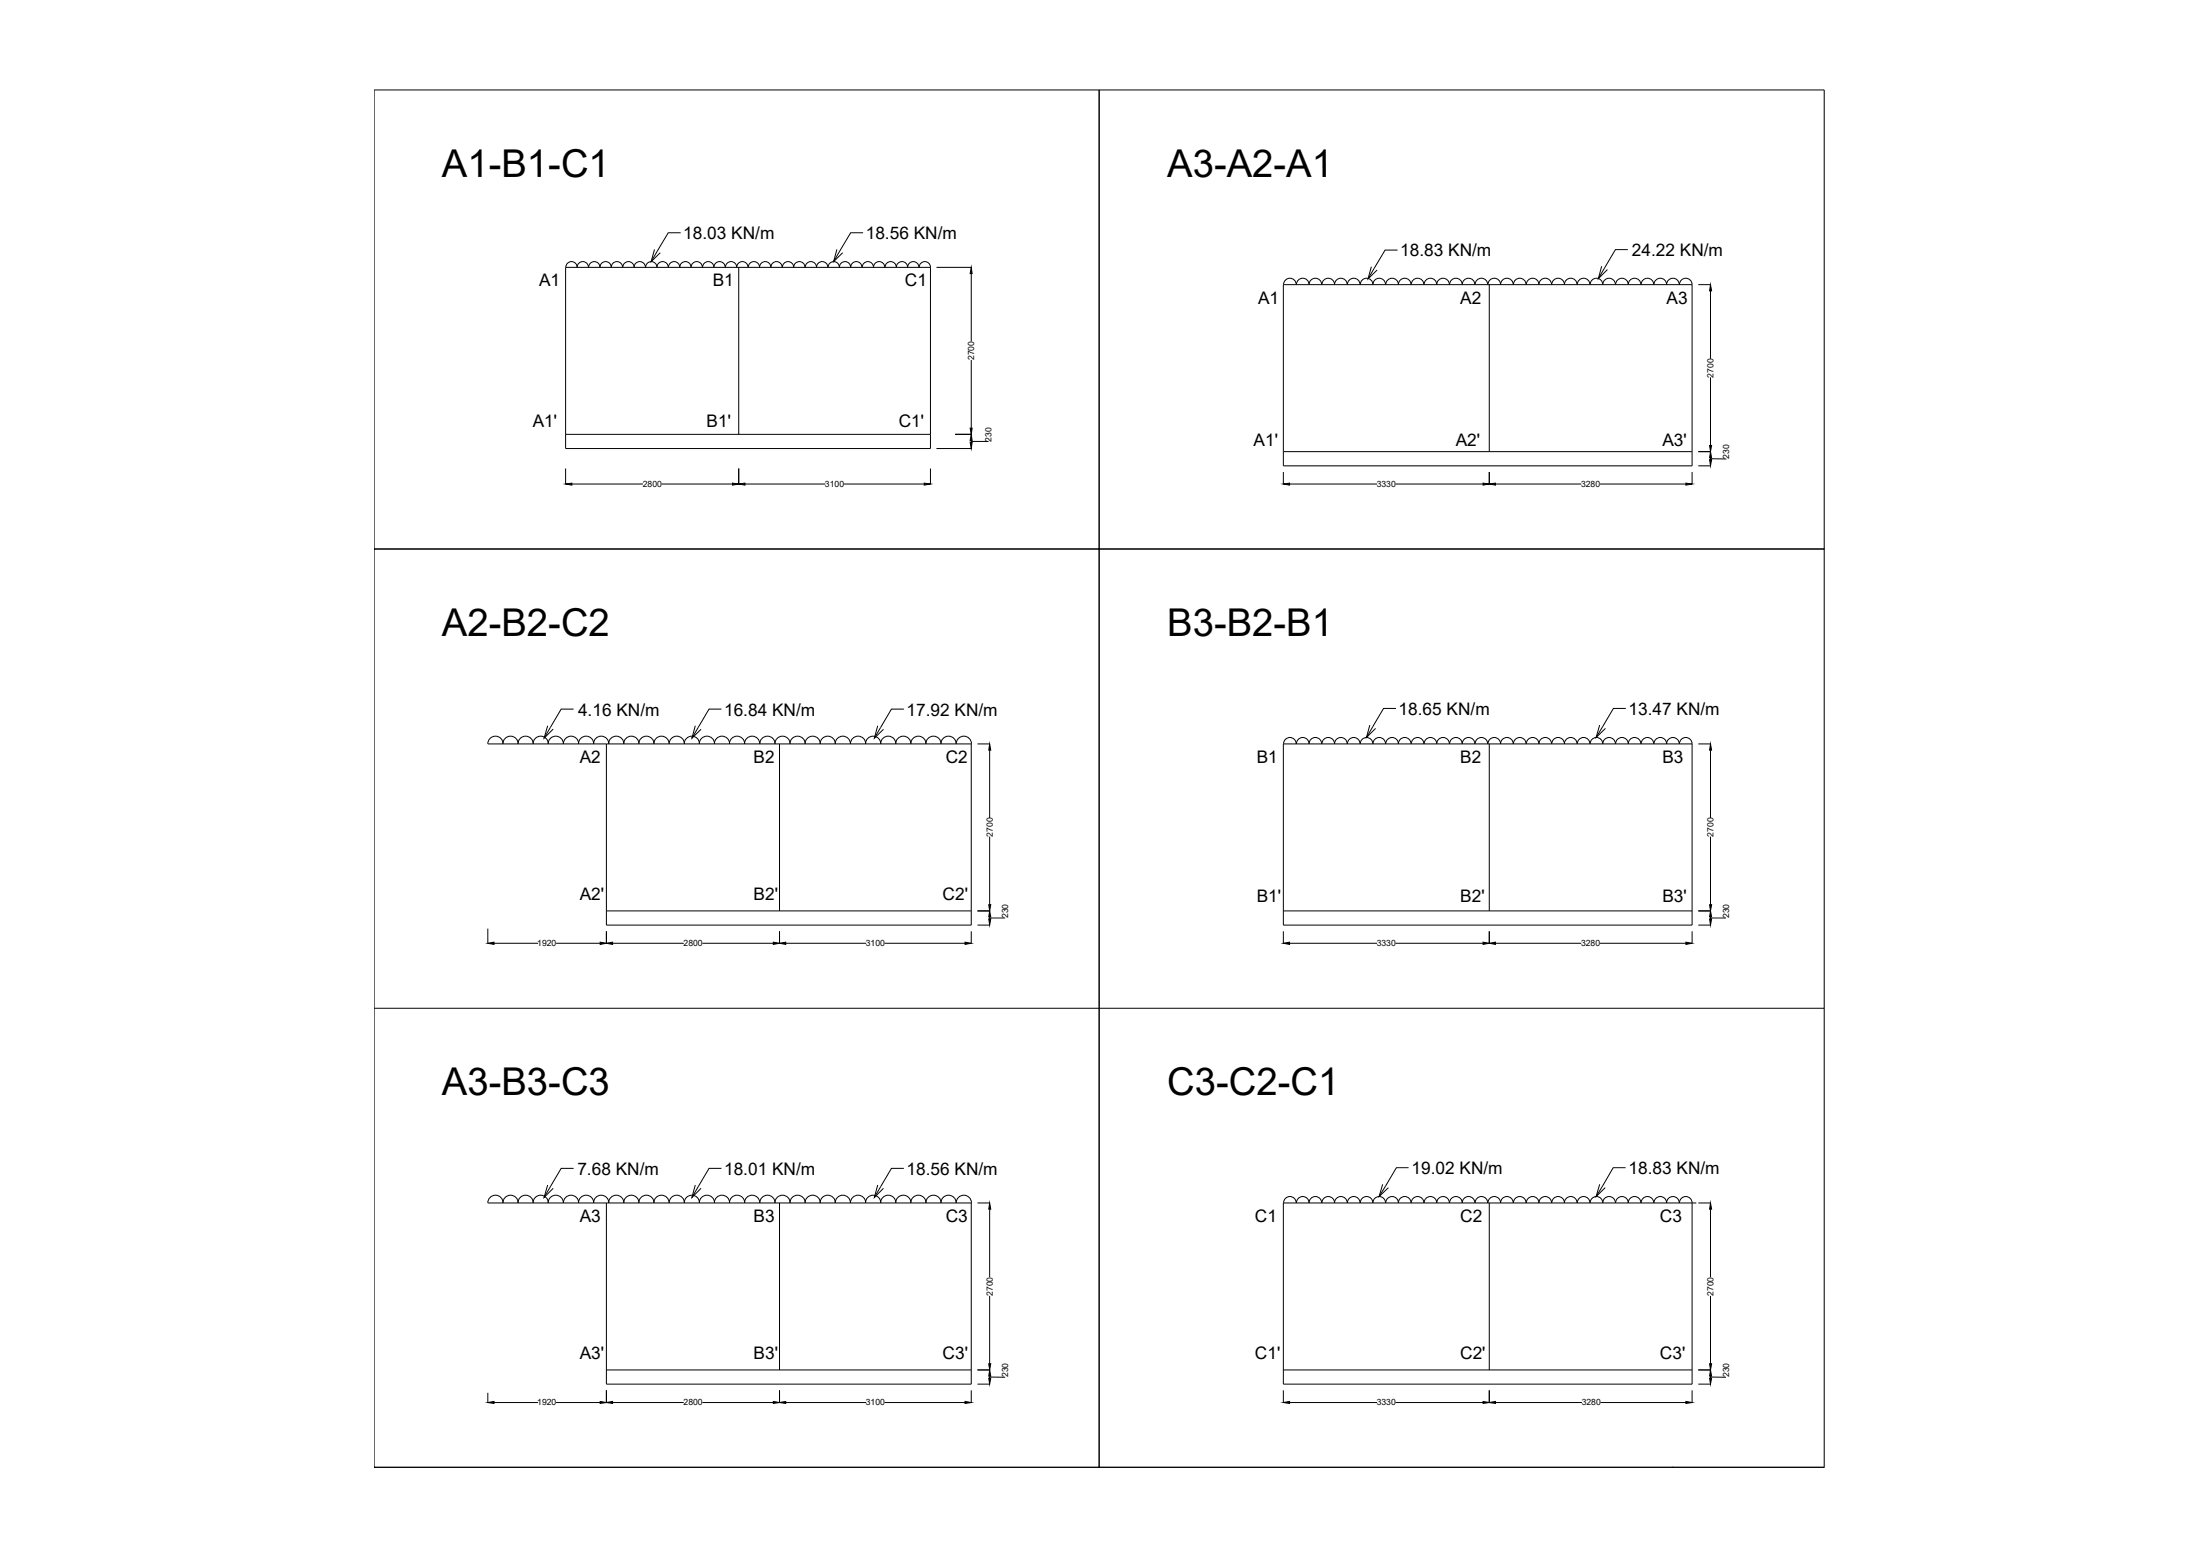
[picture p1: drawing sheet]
<svg xmlns="http://www.w3.org/2000/svg" width="420mm" height="297mm" viewBox="0 0 420 297" stroke-linecap="round" stroke-linejoin="round" font-family="sans-serif">
<!-- layer: 0 -->
<g fill="none" stroke="#000" stroke-width=".19">
<path d="M71.4 17.2h277v87.6h-138.5v-87.6v87.6h-138.5zM108 51h69.7v34.6h-69.7zM108.1 51a1.08 1.08 0 0 1 1-1.1 1.08 1.08 0 0 1 1.1 1.1 1.08 1.08 0 0 1 1.1-1.1 1.08 1.08 0 0 1 1.1 1.1M112.4 51a1.08 1.08 0 0 1 1.1-1.1 1.08 1.08 0 0 1 1.1 1.1 1.08 1.08 0 0 1 1.1-1.1 1.08 1.08 0 0 1 1 1.1 1.08 1.08 0 0 1 1.1-1.1 1.08 1.08 0 0 1 1.1 1.1M118.9 51a1.08 1.08 0 0 1 1.1-1.1 1.08 1.08 0 0 1 1.1 1.1 1.08 1.08 0 0 1 1.1-1.1 1.08 1.08 0 0 1 1.1 1.1M123.3 51a1.08 1.08 0 0 1 1.1-1.1 1.08 1.08 0 0 1 1.1 1.1 1.08 1.08 0 0 1 1-1.1 1.08 1.08 0 0 1 1.1 1.1M125 47.6l-.6 2.3 1.7-1.7M127.7 51a1.08 1.08 0 0 1 1-1.1 1.08 1.08 0 0 1 1.1 1.1 1.08 1.08 0 0 1 1.1-1.1 1.08 1.08 0 0 1 1.1 1.1 1.08 1.08 0 0 1 1.1-1.1 1.08 1.08 0 0 1 1 1.1M130 44.4h-2.4l-3.2 5.5M134.2 51a1.08 1.08 0 0 1 1.1-1.1 1.08 1.08 0 0 1 1 1.1 1.08 1.08 0 0 1 1.1-1.1 1.08 1.08 0 0 1 1.1 1.1M138.5 51a1.08 1.08 0 0 1 1.1-1.1 1.08 1.08 0 0 1 1.1 1.1 1.08 1.08 0 0 1 1.1-1.1 1.08 1.08 0 0 1 1.1 1.1M141.1 51v31.9"/>
<path d="M142.9 51a1.08 1.08 0 0 1 1.1-1.1 1.08 1.08 0 0 1 1.1 1.1 1.08 1.08 0 0 1 1-1.1 1.08 1.08 0 0 1 1.1 1.1 1.08 1.08 0 0 1 1.1-1.1 1.08 1.08 0 0 1 1.1 1.1M149.4 51a1.08 1.08 0 0 1 1.1-1.1 1.08 1.08 0 0 1 1.1 1.1 1.08 1.08 0 0 1 1.1-1.1 1.08 1.08 0 0 1 1 1.1M153.8 51a1.08 1.08 0 0 1 1.1-1.1 1.08 1.08 0 0 1 1 1.1 1.08 1.08 0 0 1 1.1-1.1 1.08 1.08 0 0 1 1.1 1.1M158.1 51a1.08 1.08 0 0 1 1.1-1.1 1.08 1.08 0 0 1 1.1 1.1 1.08 1.08 0 0 1 1.1-1.1 1.08 1.08 0 0 1 1.1 1.1 1.08 1.08 0 0 1 1-1.1 1.08 1.08 0 0 1 1.1 1.1M159.8 47.6l-.6 2.3 1.7-1.7M164.7 51a1.08 1.08 0 0 1 1-1.1 1.08 1.08 0 0 1 1.1 1.1 1.08 1.08 0 0 1 1.1-1.1 1.08 1.08 0 0 1 1.1 1.1M164.8 44.4h-2.3l-3.3 5.5M169 51a1.08 1.08 0 0 1 1.1-1.1 1.08 1.08 0 0 1 1.1 1.1 1.08 1.08 0 0 1 1.1-1.1 1.08 1.08 0 0 1 1 1.1 1.08 1.08 0 0 1 1.1-1.1 1.08 1.08 0 0 1 1.1 1.1M175.5 51a1.08 1.08 0 0 1 1.1-1.1 1.08 1.08 0 0 1 1.1 1.1M178.8 51h6.7M185.5 52.2v13M245.1 54.3h78.1v34.6h-78.1z"/>
<path d="M245.1 54.3a1.21 1.21 0 0 1 1.2-1.2 1.21 1.21 0 0 1 1.3 1.2M247.6 54.3a1.21 1.21 0 0 1 1.2-1.2 1.21 1.21 0 0 1 1.2 1.2 1.21 1.21 0 0 1 1.2-1.2 1.21 1.21 0 0 1 1.2 1.2M252.5 54.3a1.21 1.21 0 0 1 1.2-1.2 1.21 1.21 0 0 1 1.2 1.2 1.21 1.21 0 0 1 1.2-1.2 1.21 1.21 0 0 1 1.2 1.2M257.3 54.3a1.21 1.21 0 0 1 1.2-1.2 1.21 1.21 0 0 1 1.2 1.2M259.8 54.3a1.21 1.21 0 0 1 1.2-1.2 1.21 1.21 0 0 1 1.2 1.2 1.21 1.21 0 0 1 1.2-1.2 1.21 1.21 0 0 1 1.2 1.2M261.9 50.9l-.6 2.3 1.7-1.7M264.7 54.3a1.21 1.21 0 0 1 1.2-1.2 1.21 1.21 0 0 1 1.2 1.2 1.21 1.21 0 0 1 1.2-1.2 1.21 1.21 0 0 1 1.2 1.2M266.9 47.7h-2.4l-3.2 5.5M269.5 54.3a1.21 1.21 0 0 1 1.2-1.2 1.21 1.21 0 0 1 1.2 1.2 1.23 1.23 0 0 1 1.3-1.2 1.23 1.23 0 0 1 1.2 1.2 1.21 1.21 0 0 1 1.2-1.2 1.21 1.21 0 0 1 1.2 1.2 1.23 1.23 0 0 1 1.2-1.2 1.23 1.23 0 0 1 1.3 1.2 1.21 1.21 0 0 1 1.2-1.2 1.21 1.21 0 0 1 1.2 1.2M281.7 54.3a1.21 1.21 0 0 1 1.2-1.2 1.21 1.21 0 0 1 1.2 1.2M284.2 54.3a1.21 1.21 0 0 1 1.2-1.2 1.21 1.21 0 0 1 1.2 1.2 1.21 1.21 0 0 1 1.2-1.2 1.21 1.21 0 0 1 1.2 1.2M284.4 54.3v31.9"/>
<path d="M289 54.3a1.21 1.21 0 0 1 1.2-1.2 1.21 1.21 0 0 1 1.3 1.2M291.5 54.3a1.21 1.21 0 0 1 1.2-1.2 1.21 1.21 0 0 1 1.2 1.2 1.21 1.21 0 0 1 1.2-1.2 1.21 1.21 0 0 1 1.2 1.2M296.4 54.3a1.21 1.21 0 0 1 1.2-1.2 1.21 1.21 0 0 1 1.2 1.2 1.21 1.21 0 0 1 1.2-1.2 1.21 1.21 0 0 1 1.2 1.2M301.2 54.3a1.21 1.21 0 0 1 1.2-1.2 1.21 1.21 0 0 1 1.2 1.2M303.7 54.3a1.21 1.21 0 0 1 1.2-1.2 1.21 1.21 0 0 1 1.2 1.2 1.21 1.21 0 0 1 1.2-1.2 1.21 1.21 0 0 1 1.2 1.2 1.23 1.23 0 0 1 1.2-1.2 1.23 1.23 0 0 1 1.3 1.2 1.21 1.21 0 0 1 1.2-1.2 1.21 1.21 0 0 1 1.2 1.2 1.23 1.23 0 0 1 1.2-1.2 1.23 1.23 0 0 1 1.2 1.2M305.9 50.8l-.6 2.4 1.7-1.7M310.9 47.7h-2.4l-3.2 5.5M315.9 54.3a1.21 1.21 0 0 1 1.2-1.2 1.21 1.21 0 0 1 1.2 1.2 1.21 1.21 0 0 1 1.2-1.2 1.21 1.21 0 0 1 1.2 1.2M320.7 54.3a1.21 1.21 0 0 1 1.3-1.2 1.21 1.21 0 0 1 1.2 1.2M324.3 54.3h2.4M326.7 55.5v13M185.5 68.7v13"/>
<path d="M326.7 72v13M108 89.4v3M108 82.9h69.7M109.2 92.4h13.6M126.4 92.4h13.5M141.1 89.4v3M142.3 92.4h15.3M161.1 92.4h15.4M177.7 89.4v3M178.8 85.6h6.7M182.4 82.9h3.1M185.5 84.1v.3"/>
<path d="M185.5 84.3h3.3M245.1 90.1v2.3M245.1 86.2h78.1M246.3 92.4h16.7M266.5 92.4h16.7M284.4 90.1v2.3M285.6 92.4h16.4M305.5 92.4h16.5M323.2 90.1v2.3M324.3 88.9h2.4M324.3 86.2h2.4M326.7 87.6h2.9"/>
<path d="M326.7 87.4v.3M71.4 104.8h138.5v175.3h-138.5zM209.9 104.8h138.5v175.3h-138.5zM104.6 138.5l-.7 2.4 1.7-1.7M109.5 135.4h-2.3l-3.3 5.5M132.8 138.5l-.6 2.4 1.7-1.7M137.8 135.4h-2.4l-3.2 5.5M167.6 138.5l-.6 2.4 1.7-1.7M172.6 135.4h-2.3l-3.3 5.5M261.6 138.4l-.6 2.4 1.7-1.7M266.6 135.2h-2.4l-3.2 5.6M305.5 138.4l-.7 2.4 1.8-1.7"/>
<path d="M310.5 135.2h-2.4l-3.3 5.6M98.9 142a1.46 1.46 0 0 1 1.5-1.5 1.46 1.46 0 0 1 1.4 1.5M99 142a1.44 1.44 0 0 0-1.5-1.5 1.44 1.44 0 0 0-1.4 1.5 1.46 1.46 0 0 0-1.5-1.5 1.46 1.46 0 0 0-1.4 1.5h92.3v34.6h-69.7v-34.6M101.8 142a1.46 1.46 0 0 1 1.5-1.5 1.46 1.46 0 0 1 1.4 1.5M104.7 142a1.46 1.46 0 0 1 1.4-1.5 1.46 1.46 0 0 1 1.5 1.5 1.46 1.46 0 0 1 1.5-1.5 1.46 1.46 0 0 1 1.4 1.5M110.5 142a1.46 1.46 0 0 1 1.4-1.5 1.46 1.46 0 0 1 1.5 1.5M113.4 142a1.46 1.46 0 0 1 1.4-1.5 1.46 1.46 0 0 1 1.5 1.5M116.2 142a1.46 1.46 0 0 1 1.5-1.5 1.46 1.46 0 0 1 1.5 1.5M119.1 142a1.46 1.46 0 0 1 1.5-1.5 1.46 1.46 0 0 1 1.4 1.5M122 142a1.46 1.46 0 0 1 1.5-1.5 1.46 1.46 0 0 1 1.4 1.5M124.9 142a1.46 1.46 0 0 1 1.4-1.5 1.46 1.46 0 0 1 1.5 1.5 1.46 1.46 0 0 1 1.5-1.5 1.46 1.46 0 0 1 1.4 1.5M130.7 142a1.46 1.46 0 0 1 1.4-1.5 1.46 1.46 0 0 1 1.5 1.5"/>
<path d="M133.5 142a1.46 1.46 0 0 1 1.5-1.5 1.46 1.46 0 0 1 1.5 1.5M136.4 142a1.46 1.46 0 0 1 1.5-1.5 1.46 1.46 0 0 1 1.4 1.5M139.3 142a1.46 1.46 0 0 1 1.5-1.5 1.46 1.46 0 0 1 1.4 1.5M142.2 142a1.46 1.46 0 0 1 1.4-1.5 1.46 1.46 0 0 1 1.5 1.5 1.46 1.46 0 0 1 1.5-1.5 1.46 1.46 0 0 1 1.4 1.5M148 142a1.46 1.46 0 0 1 1.4-1.5 1.46 1.46 0 0 1 1.5 1.5M148.9 142v31.9M150.9 142a1.46 1.46 0 0 1 1.4-1.5 1.46 1.46 0 0 1 1.5 1.5M153.7 142a1.46 1.46 0 0 1 1.5-1.5 1.46 1.46 0 0 1 1.5 1.5M156.6 142a1.46 1.46 0 0 1 1.5-1.5 1.46 1.46 0 0 1 1.4 1.5 1.44 1.44 0 0 1 1.5-1.5 1.44 1.44 0 0 1 1.4 1.5 1.46 1.46 0 0 1 1.5-1.5 1.46 1.46 0 0 1 1.4 1.5M165.3 142a1.46 1.46 0 0 1 1.5-1.5 1.46 1.46 0 0 1 1.4 1.5M168.2 142a1.46 1.46 0 0 1 1.4-1.5 1.46 1.46 0 0 1 1.5 1.5M171.1 142a1.46 1.46 0 0 1 1.4-1.5 1.46 1.46 0 0 1 1.5 1.5"/>
<path d="M173.9 142a1.46 1.46 0 0 1 1.5-1.5 1.46 1.46 0 0 1 1.5 1.5M176.8 142a1.46 1.46 0 0 1 1.5-1.5 1.46 1.46 0 0 1 1.4 1.5 1.44 1.44 0 0 1 1.5-1.5 1.44 1.44 0 0 1 1.4 1.5 1.46 1.46 0 0 1 1.5-1.5 1.46 1.46 0 0 1 1.4 1.5M186.7 142h2.3M189 143.2v13M189 159.7v13M245.1 142h78.1v34.6h-78.1zM245.1 142a1.21 1.21 0 0 1 1.2-1.2 1.21 1.21 0 0 1 1.3 1.2M247.6 142a1.21 1.21 0 0 1 1.2-1.2 1.21 1.21 0 0 1 1.2 1.2 1.21 1.21 0 0 1 1.2-1.2 1.21 1.21 0 0 1 1.2 1.2M252.5 142a1.21 1.21 0 0 1 1.2-1.2 1.21 1.21 0 0 1 1.2 1.2 1.21 1.21 0 0 1 1.2-1.2 1.21 1.21 0 0 1 1.2 1.2M257.3 142a1.21 1.21 0 0 1 1.2-1.2 1.21 1.21 0 0 1 1.2 1.2M259.8 142a1.21 1.21 0 0 1 1.2-1.2 1.21 1.21 0 0 1 1.2 1.2 1.21 1.21 0 0 1 1.2-1.2 1.21 1.21 0 0 1 1.2 1.2M264.7 142a1.21 1.21 0 0 1 1.2-1.2 1.21 1.21 0 0 1 1.2 1.2 1.21 1.21 0 0 1 1.2-1.2 1.21 1.21 0 0 1 1.2 1.2"/>
<path d="M269.5 142a1.21 1.21 0 0 1 1.2-1.2 1.21 1.21 0 0 1 1.2 1.2 1.23 1.23 0 0 1 1.3-1.2 1.23 1.23 0 0 1 1.2 1.2 1.21 1.21 0 0 1 1.2-1.2 1.21 1.21 0 0 1 1.2 1.2 1.23 1.23 0 0 1 1.2-1.2 1.23 1.23 0 0 1 1.3 1.2 1.21 1.21 0 0 1 1.2-1.2 1.21 1.21 0 0 1 1.2 1.2M281.7 142a1.21 1.21 0 0 1 1.2-1.2 1.21 1.21 0 0 1 1.2 1.2M284.2 142a1.21 1.21 0 0 1 1.2-1.2 1.21 1.21 0 0 1 1.2 1.2 1.21 1.21 0 0 1 1.2-1.2 1.21 1.21 0 0 1 1.2 1.2M284.4 142v31.9M289 142a1.21 1.21 0 0 1 1.2-1.2 1.21 1.21 0 0 1 1.3 1.2M291.5 142a1.21 1.21 0 0 1 1.2-1.2 1.21 1.21 0 0 1 1.2 1.2 1.21 1.21 0 0 1 1.2-1.2 1.21 1.21 0 0 1 1.2 1.2M296.4 142a1.21 1.21 0 0 1 1.2-1.2 1.21 1.21 0 0 1 1.2 1.2 1.21 1.21 0 0 1 1.2-1.2 1.21 1.21 0 0 1 1.2 1.2M301.2 142a1.21 1.21 0 0 1 1.2-1.2 1.21 1.21 0 0 1 1.2 1.2M303.7 142a1.21 1.21 0 0 1 1.2-1.2 1.21 1.21 0 0 1 1.2 1.2 1.21 1.21 0 0 1 1.2-1.2 1.21 1.21 0 0 1 1.2 1.2 1.23 1.23 0 0 1 1.2-1.2 1.23 1.23 0 0 1 1.3 1.2 1.21 1.21 0 0 1 1.2-1.2 1.21 1.21 0 0 1 1.2 1.2 1.23 1.23 0 0 1 1.2-1.2 1.23 1.23 0 0 1 1.2 1.2M315.9 142a1.21 1.21 0 0 1 1.2-1.2 1.21 1.21 0 0 1 1.2 1.2 1.21 1.21 0 0 1 1.2-1.2 1.21 1.21 0 0 1 1.2 1.2M320.7 142a1.21 1.21 0 0 1 1.3-1.2 1.21 1.21 0 0 1 1.2 1.2M324.3 142h2.4"/>
<path d="M326.7 143.2v13M326.7 159.7v13M93.2 177.3v2.8M115.8 177.8v2.3M115.8 173.9h69.7M148.9 177.8v2.3M185.5 177.8v2.3M186.7 173.9h2.3M186.7 176.6h2.3M189 175v.4M189 175.2h3M245.1 177.8v2.3"/>
<path d="M245.1 173.9h78.1M284.4 177.8v2.3M323.2 177.8v2.3M324.3 173.9h2.4M324.3 176.6h2.4M326.7 175v.4M326.7 175.2h2.9M71.4 192.5h277M94.3 180.1h8.5M106.2 180.1h8.4M117 180.1h13.6M134.1 180.1h13.6"/>
<path d="M150.1 180.1h15.3M168.9 180.1h15.4M246.3 180.1h16.7M266.5 180.1h16.7M285.6 180.1h16.4M305.5 180.1h16.5M93.2 229.6a1.46 1.46 0 0 1 1.4-1.4 1.46 1.46 0 0 1 1.5 1.4 1.44 1.44 0 0 1 1.4-1.4 1.44 1.44 0 0 1 1.5 1.4M93.2 229.6h92.3v34.6h-69.7v-34.6M98.9 229.6a1.46 1.46 0 0 1 1.5-1.4 1.46 1.46 0 0 1 1.4 1.4M101.8 229.6a1.46 1.46 0 0 1 1.5-1.4 1.46 1.46 0 0 1 1.4 1.4M104.6 226.2l-.7 2.4 1.7-1.7M104.7 229.6a1.46 1.46 0 0 1 1.4-1.4 1.46 1.46 0 0 1 1.5 1.4 1.46 1.46 0 0 1 1.5-1.4 1.46 1.46 0 0 1 1.4 1.4"/>
<path d="M109.5 223h-2.3l-3.3 5.6M110.5 229.6a1.46 1.46 0 0 1 1.4-1.4 1.46 1.46 0 0 1 1.5 1.4M113.4 229.6a1.46 1.46 0 0 1 1.4-1.4 1.46 1.46 0 0 1 1.5 1.4M116.2 229.6a1.46 1.46 0 0 1 1.5-1.4 1.46 1.46 0 0 1 1.5 1.4M119.1 229.6a1.46 1.46 0 0 1 1.5-1.4 1.46 1.46 0 0 1 1.4 1.4M122 229.6a1.46 1.46 0 0 1 1.5-1.4 1.46 1.46 0 0 1 1.4 1.4M124.9 229.6a1.46 1.46 0 0 1 1.4-1.4 1.46 1.46 0 0 1 1.5 1.4 1.46 1.46 0 0 1 1.5-1.4 1.46 1.46 0 0 1 1.4 1.4M130.7 229.6a1.46 1.46 0 0 1 1.4-1.4 1.46 1.46 0 0 1 1.5 1.4M132.8 226.2l-.6 2.4 1.7-1.7M133.5 229.6a1.46 1.46 0 0 1 1.5-1.4 1.46 1.46 0 0 1 1.5 1.4M136.4 229.6a1.46 1.46 0 0 1 1.5-1.4 1.46 1.46 0 0 1 1.4 1.4M137.8 223h-2.4l-3.2 5.6"/>
<path d="M139.3 229.6a1.46 1.46 0 0 1 1.5-1.4 1.46 1.46 0 0 1 1.4 1.4M142.2 229.6a1.46 1.46 0 0 1 1.4-1.4 1.46 1.46 0 0 1 1.5 1.4 1.46 1.46 0 0 1 1.5-1.4 1.46 1.46 0 0 1 1.4 1.4M148 229.6a1.46 1.46 0 0 1 1.4-1.4 1.46 1.46 0 0 1 1.5 1.4M148.9 229.6v31.9M150.9 229.6a1.46 1.46 0 0 1 1.4-1.4 1.46 1.46 0 0 1 1.5 1.4M153.7 229.6a1.46 1.46 0 0 1 1.5-1.4 1.46 1.46 0 0 1 1.5 1.4M156.6 229.6a1.46 1.46 0 0 1 1.5-1.4 1.46 1.46 0 0 1 1.4 1.4 1.44 1.44 0 0 1 1.5-1.4 1.44 1.44 0 0 1 1.4 1.4 1.46 1.46 0 0 1 1.5-1.4 1.46 1.46 0 0 1 1.4 1.4M165.3 229.6a1.46 1.46 0 0 1 1.5-1.4 1.46 1.46 0 0 1 1.4 1.4M167.6 226.2l-.6 2.4 1.7-1.7M168.2 229.6a1.46 1.46 0 0 1 1.4-1.4 1.46 1.46 0 0 1 1.5 1.4M171.1 229.6a1.46 1.46 0 0 1 1.4-1.4 1.46 1.46 0 0 1 1.5 1.4M172.6 223h-2.3l-3.3 5.6"/>
<path d="M173.9 229.6a1.46 1.46 0 0 1 1.5-1.4 1.46 1.46 0 0 1 1.5 1.4M176.8 229.6a1.46 1.46 0 0 1 1.5-1.4 1.46 1.46 0 0 1 1.4 1.4 1.44 1.44 0 0 1 1.5-1.4 1.44 1.44 0 0 1 1.4 1.4 1.46 1.46 0 0 1 1.5-1.4 1.46 1.46 0 0 1 1.4 1.4M186.7 229.6h2.3M189 230.8v13M245.1 229.6a1.21 1.21 0 0 1 1.2-1.2 1.21 1.21 0 0 1 1.3 1.2M247.6 229.6a1.21 1.21 0 0 1 1.2-1.2 1.21 1.21 0 0 1 1.2 1.2 1.21 1.21 0 0 1 1.2-1.2 1.21 1.21 0 0 1 1.2 1.2M252.5 229.6a1.21 1.21 0 0 1 1.2-1.2 1.21 1.21 0 0 1 1.2 1.2 1.21 1.21 0 0 1 1.2-1.2 1.21 1.21 0 0 1 1.2 1.2M257.3 229.6a1.21 1.21 0 0 1 1.2-1.2 1.21 1.21 0 0 1 1.2 1.2M259.8 229.6a1.21 1.21 0 0 1 1.2-1.2 1.21 1.21 0 0 1 1.2 1.2 1.21 1.21 0 0 1 1.2-1.2 1.21 1.21 0 0 1 1.2 1.2M264.1 226.1l-.7 2.3 1.8-1.7M264.7 229.6a1.21 1.21 0 0 1 1.2-1.2 1.21 1.21 0 0 1 1.2 1.2 1.21 1.21 0 0 1 1.2-1.2 1.21 1.21 0 0 1 1.2 1.2M269 222.9h-2.3l-3.3 5.5"/>
<path d="M269.5 229.6a1.21 1.21 0 0 1 1.2-1.2 1.21 1.21 0 0 1 1.2 1.2 1.23 1.23 0 0 1 1.3-1.2 1.23 1.23 0 0 1 1.2 1.2 1.21 1.21 0 0 1 1.2-1.2 1.21 1.21 0 0 1 1.2 1.2 1.23 1.23 0 0 1 1.2-1.2 1.23 1.23 0 0 1 1.3 1.2 1.21 1.21 0 0 1 1.2-1.2 1.21 1.21 0 0 1 1.2 1.2M281.7 229.6a1.21 1.21 0 0 1 1.2-1.2 1.21 1.21 0 0 1 1.2 1.2M284.2 229.6a1.21 1.21 0 0 1 1.2-1.2 1.21 1.21 0 0 1 1.2 1.2 1.21 1.21 0 0 1 1.2-1.2 1.21 1.21 0 0 1 1.2 1.2M284.4 229.6v31.9M289 229.6a1.21 1.21 0 0 1 1.2-1.2 1.21 1.21 0 0 1 1.3 1.2M291.5 229.6a1.21 1.21 0 0 1 1.2-1.2 1.21 1.21 0 0 1 1.2 1.2 1.21 1.21 0 0 1 1.2-1.2 1.21 1.21 0 0 1 1.2 1.2M296.4 229.6a1.21 1.21 0 0 1 1.2-1.2 1.21 1.21 0 0 1 1.2 1.2 1.21 1.21 0 0 1 1.2-1.2 1.21 1.21 0 0 1 1.2 1.2M301.2 229.6a1.21 1.21 0 0 1 1.2-1.2 1.21 1.21 0 0 1 1.2 1.2M303.7 229.6a1.21 1.21 0 0 1 1.2-1.2 1.21 1.21 0 0 1 1.2 1.2 1.21 1.21 0 0 1 1.2-1.2 1.21 1.21 0 0 1 1.2 1.2 1.23 1.23 0 0 1 1.2-1.2 1.23 1.23 0 0 1 1.3 1.2 1.21 1.21 0 0 1 1.2-1.2 1.21 1.21 0 0 1 1.2 1.2 1.23 1.23 0 0 1 1.2-1.2 1.23 1.23 0 0 1 1.2 1.2M305.5 226.1l-.7 2.3 1.8-1.7M310.5 222.9h-2.4l-3.3 5.5M315.9 229.6a1.21 1.21 0 0 1 1.2-1.2 1.21 1.21 0 0 1 1.2 1.2 1.21 1.21 0 0 1 1.2-1.2 1.21 1.21 0 0 1 1.2 1.2"/>
<path d="M320.7 229.6a1.21 1.21 0 0 1 1.3-1.2 1.21 1.21 0 0 1 1.2 1.2M323.2 229.6v34.6h-78.1v-34.6h78.9M324.3 229.6h2.4M326.7 230.8v13M189 247.4v12.9M326.7 247.4v12.9M93.2 265.9v1.8M94.3 267.7h8.5M106.2 267.7h8.4M115.8 265.4v2.3M115.8 261.5h69.7M117 267.7h13.6"/>
<path d="M134.1 267.7h13.6M148.9 265.4v2.3M150.1 267.7h15.3M168.9 267.7h15.4M185.5 265.4v2.3M186.7 261.5h2.3M186.7 264.2h2.3M189 262.7v.4M189 262.9h3M245.1 265.4v2.3M245.1 261.5h78.1M246.3 267.7h16.7"/>
<path d="M266.5 267.7h16.7M284.4 265.4v2.3M285.6 267.7h16.5M305.7 267.7h16.3M323.2 265.4v2.3M324.3 261.5h2.4M324.3 264.2h2.4M326.7 262.7v.4M326.7 262.9h2.9M71.4 280.1h.1M71.4 280.1h277M319.3 280.1h.1"/>
</g>
<g fill="#000" stroke="#000" stroke-width=".19">
<path d="M185.5 51l.2 1.2h-.4zM326.7 54.3l.2 1.2h-.4zM108 92.4l1.2-.2v.4zM139.9 92.2l1.2 .2-1.2 .2zM141.1 92.4l1.2-.2v.4zM176.5 92.2l1.2 .2-1.2 .2zM185.3 81.7h.4l-.2 1.2zM185.5 82.9l.2 1.2h-.4zM185.3 84.4h.4l-.2 1.2zM245.1 92.4l1.2-.2v.4zM283.2 92.2l1.2 .2-1.2 .2zM284.4 92.4l1.2-.2v.4z"/>
<path d="M322 92.2l1.2 .2-1.2 .2zM326.5 85h.4l-.2 1.2zM326.7 86.2l.2 1.2h-.4zM326.5 87.7h.4l-.2 1.2zM189 142l.2 1.2h-.4zM326.7 142l.2 1.2h-.4zM93.2 180.1l1.1-.2v.4zM114.6 179.9l1.2 .2-1.2 .2zM115.8 180.1l1.2-.2v.4zM147.7 179.9l1.2 .2-1.2 .2zM148.9 180.1l1.2-.2v.4zM184.3 179.9l1.2 .2-1.2 .2z"/>
<path d="M188.8 172.7h.4l-.2 1.2zM189 173.9l.2 1.1h-.4zM188.8 175.4h.4l-.2 1.2zM245.1 180.1l1.2-.2v.4zM283.2 179.9l1.2 .2-1.2 .2zM284.4 180.1l1.2-.2v.4zM322 179.9l1.2 .2-1.2 .2zM326.5 172.7h.4l-.2 1.2zM326.7 173.9l.2 1.1h-.4zM326.5 175.4h.4l-.2 1.2zM189 229.6l.2 1.2h-.4zM326.7 229.6l.2 1.2h-.4z"/>
<path d="M93.2 267.7l1.1-.2v.4zM114.6 267.5l1.2 .2-1.2 .2zM115.8 267.7l1.2-.2v.4zM147.7 267.5l1.2 .2-1.2 .2zM148.9 267.7l1.2-.2v.4zM184.3 267.5l1.2 .2-1.2 .2zM188.8 260.3h.4l-.2 1.2zM189 261.5l.2 1.2h-.4zM188.8 263.1h.4l-.2 1.1zM245.1 267.7l1.2-.2v.4zM283.2 267.5l1.2 .2-1.2 .2zM284.4 267.7l1.2-.2v.4z"/>
<path d="M322 267.5l1.2 .2-1.2 .2zM326.5 260.3h.4l-.2 1.2zM326.7 261.5l.2 1.2h-.4zM326.5 263.1h.4l-.2 1.1z"/>
</g>
<g font-size="7.3">
<text x="84.4" y="33.8">A1-B1-C1</text>
<text x="222.9" y="33.8">A3-A2-A1</text>
<text x="84.4" y="121.4">A2-B2-C2</text>
<text x="222.9" y="121.4">B3-B2-B1</text>
<text x="84.4" y="209.1">A3-B3-C3</text>
<text x="222.9" y="209.1">C3-C2-C1</text>
</g>
<g font-size="3.3">
<text x="130.5" y="45.6">18.03 KN/m</text>
<text x="165.3" y="45.6">18.56 KN/m</text>
<text x="267.4" y="48.9">18.83 KN/m</text>
<text x="311.6" y="48.8">24.22 KN/m</text>
<text x="102.9" y="54.6">A1</text>
<text x="136.1" y="54.6">B1</text>
<text x="172.8" y="54.6">C1</text>
<text x="240.3" y="57.9">A1</text>
<text x="278.9" y="57.9">A2</text>
<text x="318.3" y="57.9">A3</text>
<text x="101.8" y="81.6" transform="rotate(-1 101.8 81.6)">A1'</text>
<text x="134.9" y="81.6" transform="rotate(-1 134.9 81.6)">B1'</text>
<text x="171.6" y="81.6">C1'</text>
<text x="239.4" y="85.1">A1'</text>
<text x="278" y="85.1">A2'</text>
<text x="317.5" y="85.1">A3'</text>
<text x="110.4" y="136.6">4.16 KN/m</text>
<text x="138.3" y="136.6">16.84 KN/m</text>
<text x="173.1" y="136.6">17.92 KN/m</text>
<text x="267.1" y="136.5">18.65 KN/m</text>
<text x="311" y="136.5">13.47 KN/m</text>
<text x="110.7" y="145.6" transform="rotate(-1 110.7 145.6)">A2</text>
<text x="143.9" y="145.6" transform="rotate(-1 143.9 145.6)">B2</text>
<text x="180.6" y="145.6" transform="rotate(-1 180.6 145.6)">C2</text>
<text x="240" y="145.6" transform="rotate(-1 240 145.6)">B1</text>
<text x="278.9" y="145.6" transform="rotate(-1 278.9 145.6)">B2</text>
<text x="317.5" y="145.6" transform="rotate(-1 317.5 145.6)">B3</text>
<text x="110.7" y="171.7">A2'</text>
<text x="143.9" y="171.7">B2'</text>
<text x="180" y="171.7">C2'</text>
<text x="240" y="172.3">B1'</text>
<text x="278.9" y="172.3">B2'</text>
<text x="317.5" y="172.3">B3'</text>
<text x="110.3" y="224.2">7.68 KN/m</text>
<text x="138.3" y="224.2">18.01 KN/m</text>
<text x="173.1" y="224.2">18.56 KN/m</text>
<text x="269.6" y="224.1">19.02 KN/m</text>
<text x="311" y="224.1">18.83 KN/m</text>
<text x="110.7" y="233.2">A3</text>
<text x="143.9" y="233.2">B3</text>
<text x="180.6" y="233.2">C3</text>
<text x="239.7" y="233.2">C1</text>
<text x="278.9" y="233.2">C2</text>
<text x="317" y="233.2">C3</text>
<text x="110.7" y="259.4">A3'</text>
<text x="143.9" y="259.4">B3'</text>
<text x="180" y="259.4">C3'</text>
<text x="239.7" y="259.4">C1'</text>
<text x="278.9" y="259.4">C2'</text>
<text x="317" y="259.4">C3'</text>
</g>
<g font-size="1.6">
<text x="186" y="68.8" transform="rotate(-90 186 68.8)">2700</text>
<text x="327.3" y="72.1" transform="rotate(-90 327.3 72.1)">2700</text>
<text x="189.4" y="84.3" transform="rotate(-90 189.4 84.3)">230</text>
<text x="330.2" y="87.6" transform="rotate(-90 330.2 87.6)">230</text>
<text x="122.8" y="93">2800</text>
<text x="157.6" y="93">3100</text>
<text x="262.9" y="93">3330</text>
<text x="301.9" y="93">3280</text>
<text x="189.6" y="159.8" transform="rotate(-90 189.6 159.8)">2700</text>
<text x="327.3" y="159.8" transform="rotate(-90 327.3 159.8)">2700</text>
<text x="192.6" y="175.3" transform="rotate(-90 192.6 175.3)">230</text>
<text x="330.2" y="175.3" transform="rotate(-90 330.2 175.3)">230</text>
<text x="102.6" y="180.7">1920</text>
<text x="130.5" y="180.7">2800</text>
<text x="165.3" y="180.7">3100</text>
<text x="262.9" y="180.7">3330</text>
<text x="301.9" y="180.7">3280</text>
<text x="189.6" y="247.4" transform="rotate(-90 189.6 247.4)">2700</text>
<text x="327.3" y="247.4" transform="rotate(-90 327.3 247.4)">2700</text>
<text x="192.6" y="262.9" transform="rotate(-90 192.6 262.9)">230</text>
<text x="330.2" y="262.9" transform="rotate(-90 330.2 262.9)">230</text>
<text x="102.6" y="268.3">1920</text>
<text x="130.5" y="268.3">2800</text>
<text x="165.3" y="268.3">3100</text>
<text x="262.9" y="268.3">3330</text>
<text x="302.1" y="268.3">3280</text>
</g>
</svg>
